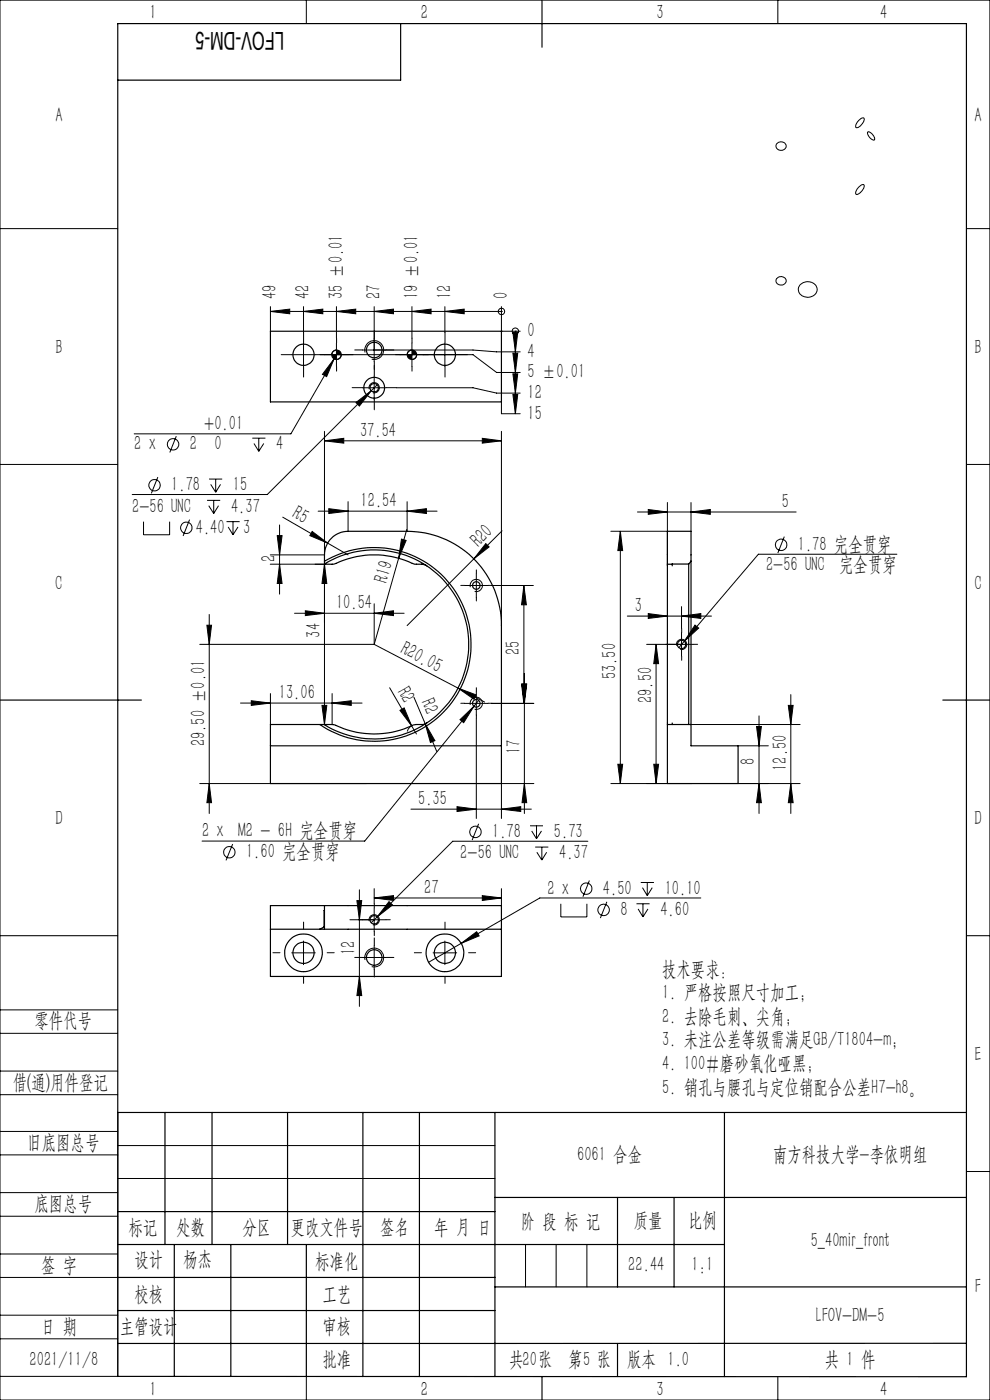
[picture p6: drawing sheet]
<svg xmlns="http://www.w3.org/2000/svg" width="210mm" height="297mm" viewBox="0 0 210 297" stroke-linecap="round" stroke-linejoin="round" font-family="sans-serif">
<g fill="none" stroke="#000" stroke-width=".21">
<path d="M0 0h210v297h-210zM65 0v5M165 0v5M164.8 30.4a1.04 1.04 0 0 1 1.3-.2 1.04 1.04 0 0 1 .5 1.2 1.06 1.06 0 0 1-1.3 .4 1.06 1.06 0 0 1-.6-1.3zM182.1 25.6l.7-.6a.37 .37 0 0 1 .5 .2 .37 .37 0 0 1-.1 .5 1.88 1.88 0 0 1-1.6 1.4v-.7zM182.1 39.8l.7-.6a.37 .37 0 0 1 .5 .1 .37 .37 0 0 1-.1 .5 1.88 1.88 0 0 1-1.6 1.4v-.6zM184.1 28a1.64 1.64 0 0 1 1.4 1.7 1.51 1.51 0 0 1-1.4-1.7zM0 48.5h25M164.7 59.1a1.08 1.08 0 0 1 1.3-.4 1.08 1.08 0 0 1 .7 1.2 1.06 1.06 0 0 1-1.4 .6 1.06 1.06 0 0 1-.6-1.4zM205 48.5h5M57.4 66.1l4.1-.5v1zM57.4 66.1h49"/>
<path d="M57.4 65v5.3M61.9 75.2h5M64.4 66.1l4.1-.5v1zM64.4 72.8v4.9M64.4 65v5.5M68.9 75.2h31.4l5 3.8h5M70.9 76.1l-1.6 3.8-.9-.5zM70.9 76.1l-9.2 15.9h-33.2M71.4 72.8v4.9M71.4 66.1l4.1-.5v1zM71.4 74.3l-.4 .1a.88 .88 0 0 0-.6 .8M71.4 65v6.8"/>
<path d="M71.9 74.4l-1 1.7M72.4 75.2a1.02 1.02 0 0 1-1 1.1M76.9 74.3h23.4l5 .3h5M77.4 74.8a2 2 0 0 1 1.8-2.5 2 2 0 0 1 2.2 2.1 2 2 0 0 1-2.6 1.8M79.4 79.8v5M79.4 66.1l4.1-.5v1zM79.4 65v11.8M87.4 66.1l4-.5v1zM87.4 65v6.8M87.4 72.8v4.9M87.4 74.3h-.2a1.04 1.04 0 0 0-.8 .9M88.4 75.2a1.02 1.02 0 0 1-1 1.1"/>
<path d="M94.4 66.1l4.1-.5v1zM94.4 72.8v4.9M94.4 65v5.5M106.4 70.3h.1M106.4 66.1h.1M106.4 70.3h3.9M106.4 65v5.3M108.8 70.6h1l-.5 4zM108.8 74.9h1l-.5 4.1zM108.8 79.3h1l-.5 4.1zM109.3 70.3h.1M109.3 70.3v17.5"/>
<path d="M169.7 60.5a2.12 2.12 0 0 1 2.1-.7 2.12 2.12 0 0 1 1.6 1.6 2.03 2.03 0 0 1-2.1 1.7 2.03 2.03 0 0 1-2-1.8zM0 98.5h25M37.4 92.5l-1.4 3.5M53.5 93h2.8M53.9 94.1l1 1.6M54.9 93v2.7M56 94.1l-1.1 1.6M68.8 93.5l4.1-.5v1zM68.8 91.5v26.2h-11.5M68.8 93.5h37.6M75.5 85.4l3.2-2.5-2.5 3.2zM76.9 82.3h5"/>
<path d="M78.3 82.5a1.1 1.1 0 0 1 1-1.3 1.1 1.1 0 0 1 1.2 1.2 1.1 1.1 0 0 1-1.4 .9M80 81.6l-23.3 23.3h-28.7M84.1 82.3h16.2l5 1.1h5M102.3 93l4.1 .5-4.1 .5zM106.4 91.5v41.2M106.4 85.3v2.5h3.9M108.8 83.7h1l-.5 4.1zM205 98.5h5M30.4 110.7v2.7h5.6v-2.7M33.5 101.2l-1.4 3.5M40.2 110.2l-1.4 3.5M43.9 106.1h2.8"/>
<path d="M44.3 107.3l1 1.6M44.3 101.6h2.8M44.7 102.8l1.1 1.6M45.3 106.1v2.8M45.8 101.6v2.8M46.4 107.3l-1.1 1.6M46.8 102.8l-1 1.6M48 110.7h2.8M48.4 111.8l1 1.6M49.4 110.7v2.7M50.5 111.8l-1.1 1.6M57.3 119.7h11.5"/>
<path d="M58.8 113.6h1l-.5 4.1zM59.3 119.7l.5 4.1h-1zM59.3 111.4v14.6M60 109.7l13.8 8M66.2 112.7l3.3 2.5-3.8-1.6zM67.5 108.4h25.2M68.8 119.7l.5 4.1h-1zM68.8 119.7v34M69.7 107.9l4.1 .5-4.1 .5zM73.8 106.4v6.3M85.2 114.4l.9 .2-1.5 3.8zM86.3 112.3l-6.9 24.4"/>
<path d="M86.4 108.4l4.1-.5v1zM86.4 106.4v6.3M100.5 118.6l-14.1 14.1M103 115.3l.8 .7-3.3 2.6zM106.5 112.6l-6 6M129.6 112.7h12M131.6 112.7l.5 4.1h-1zM131.6 112.7v53.5M135.2 108.6h33.7M137.5 108.1l4.1 .5-4.1 .5zM141.6 106.6v13.4M146.6 108.6l4.1-.5v1z"/>
<path d="M146.6 106.6v6.1M166.4 113.8l-1.4 3.5M190.3 117.6h-29.4l-15.7 18.4M42.4 136.7h37M43.9 132.6h1l-.5 4.1zM44.4 130.3v42.3M62.5 130.1h23.2M64.8 129.6l4 .5-4 .5zM79.4 136.7l17.8 9.3M79.4 130.1l4.1-.5v1zM79.4 128.1v8.6M98.5 124.2h5"/>
<path d="M99.8 124.6a1.31 1.31 0 0 1 1.1-1.7 1.31 1.31 0 0 1 1.4 1.4 1.31 1.31 0 0 1-1.6 1.2M101 121.7v5M104.3 124.2h8.8M111.1 124.2l.6 4.1h-1.1zM111.1 124.2v25M133.1 130.7h17.8M137.2 136.7h9.9M137.5 130.2l4.1 .5-4.1 .5zM139.2 136.7v29.5M139.2 136.7l.5 4.1h-1zM143.5 137a1.1 1.1 0 0 1 1-1.4 1.1 1.1 0 0 1 1.2 1.2 1.1 1.1 0 0 1-1.4 1M144.6 134.2v5"/>
<path d="M144.6 130.7l4.1-.5v1zM144.6 128.7v4.6M145.2 136l-1.2 1.4M147.4 132.6l.8 .6-3 2.8zM51 149.2h25.8M53.3 148.7l4.1 .5-4.1 .4zM57.4 147.1v6.6M68.3 149.6h1l-.5 4.1zM70.4 149.2l4.1-.5v.9zM70.4 147.1v6.6h.4M82.7 145.9l4.6 8.1M84.8 150.7l.9-.5 1.6 3.8z"/>
<path d="M87.3 154l1 1.7M87.5 153.9a2.03 2.03 0 0 0-1.1 1.3M87.8 147.9l2.4 5.7M90.2 153.6l2.1 3.5-1 .4zM90.2 153.6l2.4 5.8M97.2 146l3.8 1.4-.5 .9zM97.2 146l5.6 2.9M97.6 152.7l2.9-2.9-2.1 3.5zM98.5 149.2h5M99.8 149.5a1.3 1.3 0 0 1 1.1-1.6 1.3 1.3 0 0 1 1.4 1.4 1.3 1.3 0 0 1-1.6 1.2M100.5 149.8l-23.1 28.6h-34.5M101 146.7v5"/>
<path d="M101 152.5v21.1M101.5 148.6l-1 1.2M104.3 149.2h8.9M110.6 145.1h1.1l-.6 4.1zM110.7 145.1h1l-.5 4.1zM111.2 142.9v29.7M146.6 153.7h23.1M156.6 158.2h6.4M160.5 154.1h1l-.5 4.1zM161 151.9v20.7M167.2 149.6h1l-.5 4.1zM167.7 147.4v25.2"/>
<path d="M42.4 166.2h35.3M44.4 166.2l.5 4.1h-1zM49.4 179.1l-1.5 3.4M87.2 171.7h25.5M96.9 171.1l4.1 .6-4.1 .5zM101.5 174.8l-1.3 3.4M106.4 171.7l4.1-.6v1.1zM111.2 166.2l.5 4.1h-1zM112.4 175.2h2.8M112.8 176.3l1 1.6M113.2 166.2h-6.8v7.4M113.5 179.7h2.8"/>
<path d="M113.8 175.2v2.7M114.9 176.3l-1.1 1.6M114.9 179.7v2.8M124.7 178.5h-28.7l-16 16M129.6 166.2h17.2M131.1 162.1h1l-.5 4.1zM138.7 162.1h1l-.5 4.1zM156.6 166.2h13.1M161 166.2l.5 4.1h-1zM167.7 166.2l.5 4.1h-1zM0 198.5h25M64.4 199.6v5"/>
<path d="M75.7 191.1h1l-.5 4zM76.2 188.8v24.7M78.3 195.4a1.08 1.08 0 0 1 1-1.4 1.08 1.08 0 0 1 1.1 1.2 1.08 1.08 0 0 1-1.3 1M79.4 192.6v5M79.4 190.5l4.1-.5v1zM79.4 188.5v3.2M79.4 190.5h27M80 194.5l-1.3 1.3M81.9 195.1h-7.7M82.5 191.3l.8 .7-3.3 2.5zM94.4 199.6v5M102.3 190l4.1 .5-4.1 .5z"/>
<path d="M106.4 188.5v3.6M113.9 180.8l1 1.7M116 180.8l-1.1 1.7M119 191.7v2.8h5.5v-2.8M125 186.8l-1.4 3.4M128.7 191.3l-1.3 3.5M135 191.7h2.8M135.4 192.8l1 1.7M135.9 187.2h2.8M136.3 188.3l1 1.7M136.4 191.7v2.8M137.3 187.2v2.8"/>
<path d="M137.4 192.8l-1 1.7M138.4 188.3l-1.1 1.7M148.7 190.5h-34.2l-16.7 9.6M205 198.5h5M0 214.2h25M0 219.2h25M61.9 202.1h5M76.2 207.1l.5 4.1h-1zM76.9 203.1h5M77.4 203.7a2 2 0 0 1 1.8-2.6 2 2 0 0 1 2.2 2.2 2 2 0 0 1-2.6 1.8M79.4 200.6v5M91.9 202.1h5"/>
<path d="M97.8 200.1l3.3-2.4 .5 .8zM97.8 200.1l-6.9 4M0 232.2h25M0 227.2h25M25 236v56h-25M0 245h25M0 240h25M0 258h25M0 253h25M25 243h80M25 250h80M205 248.5h5"/>
<path d="M0 271h25M0 266h25M0 279h25M111.5 264v9M118 264v9M124.5 264v9M0 284h25M65 292.1v4.9M153.7 292h.1M165 292v5"/>
<circle cx="106.4" cy="66.1" r=".69"/>
<circle cx="109.3" cy="70.3" r=".68"/>
<circle cx="36.7" cy="94.3" r="1.22"/>
<circle cx="32.8" cy="102.9" r="1.22"/>
<circle cx="39.5" cy="112" r="1.22"/>
<circle cx="165.7" cy="115.6" r="1.2"/>
<circle cx="100.9" cy="176.5" r="1.2"/>
<circle cx="48.6" cy="180.8" r="1.21"/>
<circle cx="124.3" cy="188.5" r="1.21"/>
<circle cx="128" cy="193" r="1.22"/>
</g>
<g fill="none" stroke="#000" stroke-width=".25">
<path d="M85 5v12h-60M115 0v10M57.4 70.3h49v15h-49zM68.8 119.1a20.5 20.5 0 0 1 31.1 18.2 20.5 20.5 0 0 1-32.1 16.4M68.8 119.7a20 20 0 0 1 30.6 17 20 20 0 0 1-30.6 17M141.6 119.7v34M141.6 119.7h1M142.6 119.7v.3M146.1 119.7v34M146.1 119.7h-3.5M146.6 119.1v34.6M146.6 119.1v-6.4h-5v7"/>
<path d="M146.6 119.1l-.5 .6M90.5 120l-.8-.3h-1.6a20 20 0 0 0-16.9-.1l-.4 .1h-2v-2a5.1 5.1 0 0 1 5-5h12.6a20 20 0 0 1 20 20v33.5h-49v-12.5h13.4a19.7 19.7 0 0 0 17.2 0h1.7l.8-.3M0 148.5h30M57.4 158.2h49M141.6 153.7v12.5h15v-8h-10v-4.5M141.6 153.7h5M142.6 153.4v.3M200 148.5h10M57.4 192.1h49v15h-49zM57.4 197.1h10.4M67.8 197.1h1M68.8 196.6h.1"/>
<path d="M68.8 196.6l-1 .5M68.8 197.1h37.6M68.8 192.1v5M68.8 193.1v3.5M25 236h180M35 236v28M45 236v28M61 236v28M77 236v56M89 236v56M105 236v56M153.7 236v56"/>
<path d="M25 257h80M105 254h100M131 254v19M143 254v19M25 264h128.7M25 271h80M25 278h80M37 264v28M49 264v28M65 264.1v28M105 273h100M25 292l180 .1v-287.1h-180v287"/>
<path d="M115 292v5M131 285v7M205 285h-180"/>
<circle cx="64.4" cy="75.3" r="2.25"/>
<circle cx="71.4" cy="75.3" r="1.01"/>
<circle cx="79.4" cy="74.3" r="1.66"/>
<circle cx="87.4" cy="75.3" r="1.01"/>
<circle cx="94.4" cy="75.3" r="2.24"/>
<circle cx="79.4" cy="82.3" r=".89"/>
<circle cx="79.4" cy="82.3" r="2.2"/>
<circle cx="101" cy="124.2" r=".81"/>
<circle cx="144.6" cy="136.7" r=".88"/>
<circle cx="101" cy="149.2" r=".81"/>
<circle cx="79.4" cy="195.1" r=".89"/>
<circle cx="64.4" cy="202.1" r="2.26"/>
<circle cx="64.4" cy="202.1" r="4"/>
<circle cx="79.4" cy="203.1" r="1.65"/>
<circle cx="94.4" cy="202.1" r="4"/>
<circle cx="94.4" cy="202.1" r="2.25"/>
</g>
<g fill="none" stroke="#000" stroke-width=".21" stroke-dasharray="30.5 1.3 1.3 1.3">
<path d="M61.9 75.2h-2.3M64.4 72.7v-2.2M64.4 77.7v2.3M66.9 75.2h2.2M68.9 75.2h-1M71.4 72.7v-1M71.4 77.7v1M73.9 75.2h1M76.9 74.2h-1.7M79.4 79.7v-2.2M79.4 71.7v-1.6M79.4 76.7v1.7"/>
<path d="M81.9 74.2h1.6M84.9 75.2h-1M87.4 72.7v-1M87.4 77.7v1M89.9 75.2h1M91.9 75.2h-2.3M94.4 72.7v-2.2M94.4 77.7v2.3M96.9 75.2h2.2M76.9 82.2h-2.2M79.4 84.7v2.2M81.9 82.2h2.2"/>
<path d="M98.5 124.2h-.8M101 126.7v.8M101 121.7v-.8M103.5 124.2h.8M142.1 136.7h-.9M144.6 134.2v-.9M144.6 139.2v.9M147.1 136.7h.9M98.5 149.2h-.8M101 151.7v.8M101 146.7v-.8M103.5 149.2h.8"/>
<path d="M64.4 197.1v-1.5M76.9 195.1h-.9M79.4 192.6v-.9M79.4 197.6v.9M81.9 195.1h.9M94.4 197.1v-1.5M59.4 202.1h-1.5M64.4 207.1v1.5M69.4 202.1h1.5M76.9 203.1h-1.7M79.4 200.6v-1.6M79.4 205.6v1.7"/>
<path d="M81.9 203.1h1.6M89.4 202.1h-1.5M94.4 207.1v1.5M99.4 202.1h1.5"/>
</g>
<g fill="#000">
<path d="M66.2 112.7l3.3 2.5-3.8-1.6zM85.2 114.4l.9 .2-1.5 3.8zM103 115.3l.8 .7-3.3 2.6zM84.8 150.7l.9-.5 1.6 3.8zM90.2 153.6l2.1 3.5-1 .4zM97.2 146l3.8 1.4-.5 .9z"/>
<path d="M70.4 75.2a1.02 1.02 0 0 0 1 1.1v-1.1zM71.4 74.3v.9h1v-.1a.97 .97 0 0 0-1-.8zM86.4 75.2a1.02 1.02 0 0 0 1 1.1v-1.1zM87.4 74.3v.9h1a1.02 1.02 0 0 0-1-.9z"/>
<path d="M94.4 66.1l4.1-.5v1zM87.4 66.1l4-.5v1zM79.4 66.1l4.1-.5v1zM71.4 66.1l4.1-.5v1zM64.4 66.1l4.1-.5v1zM57.4 66.1l4.1-.5v1z"/>
<path d="M108.8 70.6h1l-.5 4zM108.8 74.9h1l-.5 4.1zM108.8 79.3h1l-.5 4.1zM108.8 83.7h1l-.5 4.1z"/>
<path d="M58.8 113.6h1l-.5 4.1zM59.3 119.7l.5 4.1h-1z"/>
<path d="M69.7 107.9l4.1 .5-4.1 .5zM86.4 108.4l4.1-.5v1z"/>
<path d="M146.6 108.6l4.1-.5v1zM137.5 108.1l4.1 .5-4.1 .5zM144.6 130.7l4.1-.5v1zM137.5 130.2l4.1 .5-4.1 .5z"/>
<path d="M43.9 132.6h1l-.5 4.1zM44.4 166.2l.5 4.1h-1zM131.6 112.7l.5 4.1h-1zM131.1 162.1h1l-.5 4.1zM139.2 136.7l.5 4.1h-1zM138.7 162.1h1l-.5 4.1zM167.2 149.6h1l-.5 4.1zM167.7 166.2l.5 4.1h-1zM160.5 154.1h1l-.5 4.1zM161 166.2l.5 4.1h-1z"/>
<path d="M79.4 130.1l4.1-.5v1zM64.8 129.6l4 .5-4 .5z"/>
<path d="M111.1 124.2l.6 4.1h-1.1zM110.6 145.1h1.1l-.6 4.1zM110.7 145.1h1l-.5 4.1zM111.2 166.2l.5 4.1h-1zM68.8 119.7l.5 4.1h-1zM68.3 149.6h1l-.5 4.1z"/>
<path d="M70.4 149.2l4.1-.5v.9zM53.3 148.7l4.1 .5-4.1 .4z"/>
<path d="M97.6 152.7l.8 .6 2.1-3.5zM147.4 132.6l-2.2 3.4 3-2.8zM70.9 76.1l-2.5 3.3 .9 .5zM75.5 85.4l.7 .7 2.5-3.2zM97.8 200.1l3.8-1.6-.5-.8zM82.5 191.3l-2.5 3.2 3.3-2.5z"/>
<path d="M96.9 171.1l4.1 .6-4.1 .5zM106.4 171.7l4.1-.6v1.1zM68.8 93.5l4.1-.5v1zM102.3 93l4.1 .5-4.1 .5z"/>
<path d="M75.7 191.1h1l-.5 4zM76.2 207.1l.5 4.1h-1z"/>
<path d="M79.4 190.5l4.1-.5v1zM102.3 190l4.1 .5-4.1 .5z"/>
</g>
<text font-size="5.2" x="60.2" y="6.9" transform="rotate(-180 60.2 6.9)">LFOV-DM-5</text>
<g font-size="4.4">
<text x="31.7" y="4.1">1</text>
<text x="89.2" y="4.1">2</text>
<text x="139.2" y="4.1">3</text>
<text x="186.7" y="4.1">4</text>
<text x="11.7" y="25.9">A</text>
<text x="206.7" y="25.9">A</text>
<text x="58.7" y="63.5" transform="rotate(-90 58.7 63.5)">49</text>
<text x="65.7" y="63.5" transform="rotate(-90 65.7 63.5)">42</text>
<text x="72.7" y="63.5" transform="rotate(-90 72.7 63.5)">35 ±0.01</text>
<text x="80.7" y="63.5" transform="rotate(-90 80.7 63.5)">27</text>
<text x="88.7" y="63.5" transform="rotate(-90 88.7 63.5)">19 ±0.01</text>
<text x="95.7" y="63.5" transform="rotate(-90 95.7 63.5)">12</text>
<text x="107.7" y="63.5" transform="rotate(-90 107.7 63.5)">0</text>
<text x="111.9" y="71.5">0</text>
<text x="11.7" y="75.1">B</text>
<text x="111.9" y="75.9">4</text>
<text x="206.7" y="75.1">B</text>
<text x="111.9" y="80.3">5 ±0.01</text>
<text x="111.9" y="84.7">12</text>
<text x="111.9" y="89">15</text>
<text x="28.5" y="95.6">2 x</text>
<text x="40.3" y="95.5">2</text>
<text x="43.3" y="91.2">+0.01</text>
<text x="45.5" y="95.5">0</text>
<text x="58.6" y="95.5">4</text>
<text x="76.4" y="92.6">37.54</text>
<text x="36.3" y="104.2">1.78</text>
<text x="49.4" y="104.2">15</text>
<text x="76.5" y="107.5">12.54</text>
<text x="165.8" y="107.7">5</text>
<text x="28" y="108.7">2-56 UNC</text>
<text x="41.5" y="113.3">4.40</text>
<text x="49" y="108.7">4.37</text>
<text x="51.6" y="113.3">3</text>
<text x="61.7" y="109.7" transform="rotate(30 61.7 109.7)">R5</text>
<text x="58.5" y="119.2" transform="rotate(-90 58.5 119.2)">2</text>
<text x="101.6" y="116.3" transform="rotate(-45 101.6 116.3)">R20</text>
<text x="169.2" y="116.9">1.78 完全贯穿</text>
<text x="11.7" y="125.1">C</text>
<text x="82.2" y="123.8" transform="rotate(-74 82.2 123.8)">R19</text>
<text x="162.5" y="121.2">2-56 UNC 完全贯穿</text>
<text x="206.7" y="125.1">C</text>
<text x="71.3" y="129.2">10.54</text>
<text x="134.6" y="129.8">3</text>
<text x="68" y="135.3" transform="rotate(-90 68 135.3)">34</text>
<text x="84.7" y="138.5" transform="rotate(28 84.7 138.5)">R20.05</text>
<text x="110.3" y="138.9" transform="rotate(-90 110.3 138.9)">25</text>
<text x="59.1" y="148.3">13.06</text>
<text x="84.2" y="146.8" transform="rotate(60 84.2 146.8)">R2</text>
<text x="89.2" y="149" transform="rotate(67 89.2 149)">R2</text>
<text x="130.7" y="144.1" transform="rotate(-90 130.7 144.1)">53.50</text>
<text x="138.3" y="149.2" transform="rotate(-90 138.3 149.2)">29.50</text>
<text x="43.5" y="158.3" transform="rotate(-90 43.5 158.3)">29.50 ±0.01</text>
<text x="110.4" y="159.9" transform="rotate(-90 110.4 159.9)">17</text>
<text x="160.1" y="162.2" transform="rotate(-90 160.1 162.2)">8</text>
<text x="166.9" y="163.5" transform="rotate(-90 166.9 163.5)">12.50</text>
<text x="88.7" y="170.8">5.35</text>
<text x="11.7" y="175.1">D</text>
<text x="42.9" y="177.6">2 x M2 - 6H 完全贯穿</text>
<text x="104.4" y="177.8">1.78</text>
<text x="117.5" y="177.8">5.73</text>
<text x="206.7" y="175.1">D</text>
<text x="52.2" y="182.1">1.60 完全贯穿</text>
<text x="97.6" y="182.3">2-56 UNC</text>
<text x="118.6" y="182.3">4.37</text>
<text x="90" y="189.6">27</text>
<text x="116.1" y="189.8">2 x</text>
<text x="127.9" y="189.8">4.50</text>
<text x="141" y="189.8">10.10</text>
<text x="131.6" y="194.3">8</text>
<text x="140.1" y="194.3">4.60</text>
<text x="75.4" y="202.7" transform="rotate(-90 75.4 202.7)">12</text>
<text x="140.4" y="207">技术要求：</text>
<text x="140.4" y="212">1. 严格按照尺寸加工；</text>
<text x="7.3" y="217.9">零件代号</text>
<text x="140.4" y="217">2. 去除毛刺、尖角；</text>
<text x="140.4" y="222">3. 未注公差等级需满足GB/T1804-m;</text>
<text x="140.4" y="227">4. 100#磨砂氧化哑黑;</text>
<text x="206.7" y="225.1">E</text>
<text x="2.7" y="231">借(通)用件登记</text>
<text x="140.4" y="232">5. 销孔与腰孔与定位销配合公差H7-h8。</text>
<text x="5.8" y="243.7">旧底图总号</text>
<text x="122.4" y="246.2">6061 合金</text>
<text x="164" y="246.2">南方科技大学-李依明组</text>
<text x="7.3" y="256.8">底图总号</text>
<text x="27.2" y="261.9">标记</text>
<text x="37.4" y="261.9">处数</text>
<text x="51.5" y="261.9">分区</text>
<text x="61.7" y="261.9">更改文件号</text>
<text x="80.6" y="261.9">签名</text>
<text x="92.1" y="261.9">年 月 日</text>
<text x="110.5" y="260.4">阶 段 标 记</text>
<text x="134.4" y="260.4">质量</text>
<text x="145.9" y="260.4">比例</text>
<text x="8.7" y="269.8">签 字</text>
<text x="28.5" y="268.7">设计</text>
<text x="38.9" y="268.7">杨杰</text>
<text x="66.9" y="269">标准化</text>
<text x="133.3" y="269.7">22.44</text>
<text x="146.7" y="269.7">1:1</text>
<text x="172" y="264.6">5_40mir_front</text>
<text x="28.5" y="275.9">校核</text>
<text x="68.4" y="275.9">工艺</text>
<text x="206.8" y="274.4">F</text>
<text x="173" y="280.6">LFOV-DM-5</text>
<text x="8.7" y="282.9">日 期</text>
<text x="25.4" y="282.9">主管设计</text>
<text x="68.4" y="282.8">审核</text>
<text x="6.3" y="289.9">2021/11/8</text>
<text x="68.4" y="289.9">批准</text>
<text x="108" y="289.9">共 张</text>
<text x="110.8" y="289.9">20</text>
<text x="120.5" y="289.9">第 张</text>
<text x="123.7" y="289.9">5</text>
<text x="133" y="289.9">版本 1.0</text>
<text x="175" y="289.9">共 1 件</text>
<text x="31.7" y="296.2">1</text>
<text x="89.2" y="296.2">2</text>
<text x="139.2" y="296.2">3</text>
<text x="186.7" y="296.2">4</text>
</g>
</svg>
